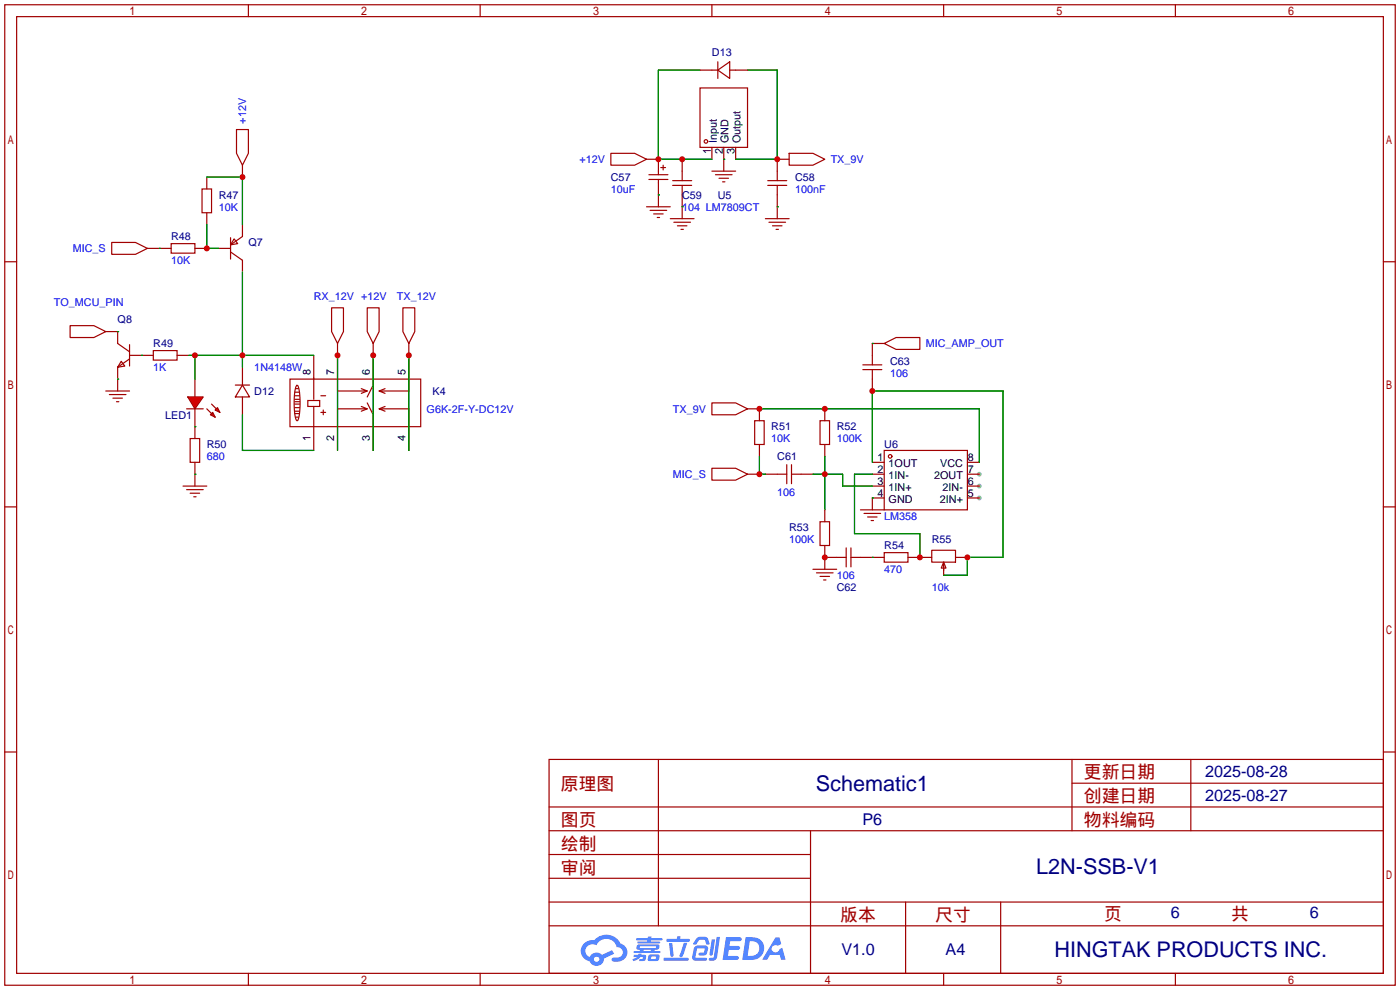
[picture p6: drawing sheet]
<svg xmlns="http://www.w3.org/2000/svg" width="299mm" height="212mm" viewBox="0 0 299 212" stroke-linecap="round" stroke-linejoin="round" font-family="sans-serif">
<g fill="#999">
<circle cx="209.3" cy="106.4" r=".51"/>
<circle cx="209.3" cy="103.9" r=".51"/>
<circle cx="209.3" cy="101.3" r=".51"/>
</g>
<g fill="none" stroke="#a10000" stroke-width=".25">
<path d="M1 1h297.2v209.6h-297.2zM3.6 3.6h292.1v204.4h-292.1zM53.1 1v2.6M102.6 1v2.6M152.1 1v2.6M201.7 1v2.6M251.2 1v2.6M1 55.9h2.6M295.7 55.9h2.5M1 108.3h2.6M295.7 108.3h2.5M1 160.7h2.6"/>
<path d="M117.3 162.3h178.4v45.7h-178.4zM117.3 177.5h178.4M117.3 172.5h178.4M140.7 162.3v35.6M173.2 177.5v30.5M229.1 162.3v15.2M229.1 167.4h66.6M254.5 162.3v15.2M295.7 160.7h2.5M117.3 182.6h55.9M117.3 197.9h178.4M117.3 192.8h178.4"/>
<path d="M117.3 187.7h55.9M193.5 192.8v15.2M213.9 192.8v15.2M53.1 208v2.6M102.6 208v2.6M152.1 208v2.6M201.7 208v2.6M251.2 208v2.6"/>
</g>
<g fill="#5487ff">
<path d="M155.2 200.3h2.6a.48 .48 0 0 1 .7 .4 .48 .48 0 0 1-.6 .4h-1.8l-.2 1.1h1.9a.43 .43 0 0 1 .4 .4 .43 .43 0 0 1-.5 .4h-1.9l-.2 1.3h1.7a.45 .45 0 0 1 .5 .2 .45 .45 0 0 1-.1 .6h-3.3z"/>
<path d="M165.7 200.3h.9l.4 1.5-.8 .3a.84 .84 0 0 0-1.2 .3 .84 .84 0 0 0 .4 1.1 .84 .84 0 0 0 1.1-.4l.1-.2 .6-.3 .7 2.5h-1l-.2-1h-2.1l-.6 1h-1.1z"/>
<path d="M152.1 200.8h.7l-.5 3.1a.36 .36 0 0 1-.3 .3 .36 .36 0 0 1-.4-.3z"/>
<path d="M153.2 200.2h.7l-.6 4.3a1.13 1.13 0 0 1-1.8 .6l.2-.4h.7l.2-.2z"/>
<path d="M148.9 200.6l.6-.4h1a.77 .77 0 0 1 .9 .5l.3 1-.2 .2h-.5l-.3-.9-.2-.2-1 .1-.7 1-.6-.1-.1-.2z"/>
<path d="M148.4 202.4l.6-.3h1.7a.81 .81 0 0 1 .7 .5 .81 .81 0 0 1-.2 .8 .81 .81 0 0 1-.9 .8h-.7a.32 .32 0 0 1-.3-.3 .32 .32 0 0 1 .4-.3h.7l.2-.9-1.6 .1-.4 1.8 2.2 .1a.32 .32 0 0 1 .3 .4 .32 .32 0 0 1-.4 .2h-2.2l-.5-.3-.1-.5z"/>
<path d="M141.9 204.7h5a.33 .33 0 0 1 .3 .3 .33 .33 0 0 1-.3 .3h-4.9l-.2-.1z"/>
<path d="M146.1 201.5h.8l-.7 2a.98 .98 0 0 1-.7 1.1l-.3-.3z"/>
<path d="M143 201.6h.7l.3 2.5a.34 .34 0 0 1-.3 .4 .34 .34 0 0 1-.4-.3z"/>
<path d="M142.5 200.7h2.1l.3-.6h.6l-.1 .6h1.7a.32 .32 0 0 1 .4 .3 .32 .32 0 0 1-.4 .3h-4.5l-.2-.2z"/>
<path d="M135.5 204.1h.9l.1-.3h.6v.3h.8a.82 .82 0 0 1-.5 1.3h-.8v-.4l.7-.1 .1-.3a.68 .68 0 0 0-1 .4l-1.1 .4-.1-.4 .9-.5h-.7z"/>
<path d="M136 200.5h2.4l.1-.3h.7v.3h2.2l.2 .3-.2 .2h-2.3v.2h1.8l.2 .3-.2 .1h-4.5l-.1-.4h2l.1-.2h-2.3l-.1-.2z"/>
<path d="M159.4 200.3l-.8 4.9h1.7a2.5 2.5 0 0 0 3-2.5 2.5 2.5 0 0 0-3.1-2.4zM160.3 201.1a1.61 1.61 0 0 1 2 1.5 1.61 1.61 0 0 1-1.8 1.7h-.7z"/>
<path d="M136.2 202a.55 .55 0 0 0-.2 .8 .55 .55 0 0 0 .7 .2l.1 .3h-1.3v.3l5.4 .1 .3-.2-.2-.2h-1.2l.2-.3a.7 .7 0 0 0 .8-.3 .7 .7 0 0 0 0-.8l-4.2-.1zM136.8 202.3l3.3-.1 .1 .1-.2 .3h-3.2zM137.5 203h1.7l-.2 .3h-1.4z"/>
<path d="M138.6 204.2a1.05 1.05 0 0 0 0 1.2 2.91 2.91 0 0 0 2.2-.2 .98 .98 0 0 0 0-1.2h-1.6zM139.2 204.5l.9-.1 .1 .4-.2 .2-.8-.1z"/>
<path d="M124.9 201.6a2.23 2.23 0 0 0-.7 2.3 2.23 2.23 0 0 0 1.8 1.6 1.58 1.58 0 0 0 1.8 .9 1.58 1.58 0 0 0 1.3-1.5l2.2-1.1-.5-.7-2.1 1a1.65 1.65 0 0 0-2.7 .4 1.45 1.45 0 0 1-.8-1.9 1.45 1.45 0 0 1 2-.7l.3 .1a2.3 2.3 0 0 1 2.3-1.3 2.3 2.3 0 0 1 2 1.7 1.12 1.12 0 0 1 1.3 1 1.12 1.12 0 0 1-1.1 1.2h-.7a.45 .45 0 0 0-.6 .4 .45 .45 0 0 0 .5 .5 2.21 2.21 0 0 0 2.2-.5 2.21 2.21 0 0 0 .5-2.3 2.13 2.13 0 0 0-1.3-1.1 3.3 3.3 0 0 0-5.6-.7l-1.1 .1zM127 205a.57 .57 0 0 1 1.1 0 .57 .57 0 0 1-1.1 0z"/>
</g>
<g fill="none" stroke="#a10000" stroke-width=".25">
<path d="M44.2 37.8v2.6M50.5 27.7h2.6v5.1l-1.3 2.5-1.3-2.5zM51.8 35.3v2.5M23.9 51.8h5.1l2.5 1.3-2.5 1.3h-5.1zM31.5 53.1h5.1M36.6 52.1h5.1v2h-5.1zM41.7 53.1h2.5M43.2 40.4h2v5.1h-2zM44.2 45.5v2.5M46.7 53.1h2.6M49.3 53.8l2.5 1.8v2.6M49.3 50.8v4.6"/>
<path d="M50 51.1l.8 1-1.5 .2zM51.8 48v2.5l-2.5 1.8M25.1 70.9v2.5l2.6 1.8M25.1 78.5v2.5M25.9 77.2l.8 1-1.6 .3zM27.7 75.9h2.5M27.7 76.7l-2.6 1.8M27.7 73.7v4.5M67.1 75.9v9.4M72.1 75.9v7.7h6.4l-1.3-.5M79.8 75.9v6.4l-1.3 2.5M87.4 75.9v7.7h-6.4l1.3 .5"/>
<path d="M39.9 87.4h3.5M41.7 81v3.8M41.7 87.4v3.8M62 81h27.9v10.2h-27.9zM63 84.6h1M63 83.8h1M63 85.3h1M63 85.9h1M63 86.4h1M63 87.1h1M63 87.9h1M63 88.4h1"/>
<path d="M63.2 83.1h.6M63.2 89.2h.6M63.4 82.3l.3 .1a14.8 14.8 0 0 1 .1 7l-.3 .5-.3-.6a16.1 16.1 0 0 1 0-6.6zM65.8 85.6h2.5v1.3h-2.5zM67.1 86.9v9.4M68.6 88.1h1M68.6 84.6h1M69.1 87.6v1M77.2 86.9l1.3 .5h-6.4v8.9M78.5 86.1l1.3 2.5v7.7M78.5 87.4l-1.3 .5M78.5 83.6l-1.3 .5"/>
<path d="M82.3 87.9l-1.3-.5h6.4v8.9M82.3 83.1l-1.3 .5M82.3 86.9l-1.3 .5"/>
</g>
<path d="M44.2 37.8h7.6v10.2M34 53.1h.1M44.2 48v5.1h2.5" fill="none" stroke="#008700" stroke-width=".25"/>
<g fill="#f00" stroke="#a10000" stroke-width=".25">
<path d="M40.1 84.8h3.3l-1.7 2.6z"/>
<path d="M46.5 87.1l.5 1-1-.5z"/>
<path d="M45 88.6l.5-.5 .5 1.1z"/>
</g>
<g fill="none" stroke="#a10000" stroke-width=".25">
<path d="M149.6 18.8h10.2v12.7h-10.2zM149.6 15h3.8M153.4 15l2.6-1.8v3.6zM153.4 13.2v3.6M156 15h3.8M130.6 32.8h5l2.6 1.2-2.6 1.3h-5zM138.2 34h2.5v3.3M138.7 37.3h4M138.7 38.4h4M140.7 38.4v5.8M141.2 35.8h1M141.7 35.3v1"/>
<path d="M143.8 39.6h4M143.8 38.6h4M145.8 34v4.6M145.8 39.6v7.1M152.1 31.5v2.5M152.1 36.6h5.1M152.9 37.3h3.6M153.7 38.1h2M154.4 38.9h.5M154.7 31.5v5.1M157.2 31.5v2.5M164.1 39.6h4"/>
<path d="M164.1 38.6h4M166.1 39.6v7.1M168.7 32.8h5l2.6 1.2-2.6 1.3h-5zM168.7 34h-2.6v4.6M138.2 44.2h5.1M138.9 45h3.6M139.7 45.7h2M140.5 46.5h.5M143.3 46.7h5M144 47.5h3.6M144.8 48.3h2M145.5 49h.5"/>
<path d="M163.6 46.7h5.1M164.3 47.5h3.6M165.1 48.3h2M165.9 49h.5M15 69.6h5.1l2.5 1.3-2.5 1.2h-5.1zM22.6 70.9h2.5M30.2 75.9h2.6M32.8 74.9h5v2.1h-5zM37.8 75.9h2.6M51.8 78.5v3.8M70.9 65.8h2.5v5.1l-1.3 2.5-1.2-2.5zM72.1 73.4v2.5"/>
<path d="M78.5 65.8h2.5v5.1l-1.2 2.5-1.3-2.5zM79.8 73.4v2.5M86.1 65.8h2.5v5.1l-1.2 2.5-1.3-2.5zM87.4 73.4v2.5M184.4 79h4.1M184.4 78h4.1M186.4 79v4.6M189 73.4l2.5-1.3h5.1v2.6h-5.1zM189 73.4h-2.6v4.6M22.6 83.6h5.1M23.4 84.3h3.5M24.1 85.1h2.1"/>
<path d="M24.9 85.9h.5M25.1 81v2.6M40.6 93.7h2.1v5.1h-2.1zM41.7 91.2v2.5M41.7 98.8v5.1M44.2 87.4l1 1M45.2 86.4l1 1M50.3 82.3h3M51.8 82.3l1.5 2.5h-3zM51.8 84.8v3.8M152.1 86.1h5.1l2.6 1.3-2.6 1.2h-5.1zM159.8 87.4h2.5v2.5"/>
<path d="M161.3 89.9h2v5.1h-2zM162.3 95v2.5M168.1 99.3v4.1M169.2 99.3v4.1M175.3 89.9h2v5.1h-2zM176.3 87.4v2.5M176.3 95v2.5M186.4 98.8h2.6M189 96.3h17.8v12.7h-17.8zM206.8 98.8h2.5M39.1 103.9h5.1M39.9 104.6h3.5"/>
<path d="M40.6 105.4h2.1M41.4 106.2h.5M152.1 100.1h5.1l2.6 1.2-2.6 1.3h-5.1zM159.8 101.3h2.5M163.6 101.3h4.5M169.2 101.3h4.5M175.3 111.5h2v5.1h-2zM176.3 109v2.5M176.3 116.6v5.1M176.3 119.1h4.5M180.8 117.1v4.1M181.9 119.1h7.1"/>
<path d="M181.9 117.1v4.1M183.9 109h5.1M184.7 109.7h3.5M185.4 110.5h2.1M186.2 111.3h.5M186.4 103.9h2.6M186.4 101.3h2.6M189 118.1h5.1v2h-5.1zM189 106.4h-2.6v2.6M194.1 119.1h5M199.1 117.6h5.1v2.5h-5.1zM204.2 119.1h2.6"/>
<path d="M206.8 103.9h2.5M206.8 101.3h2.5M206.8 106.4h2.5M173.7 121.7h5.1M174.5 122.4h3.6M175.3 123.2h2M176 124h.5M201.7 120.1l.5 1.3h-1zM201.7 120.4v2.5"/>
<circle cx="150.9" cy="30.2" r=".38"/>
<circle cx="190.2" cy="97.5" r=".38"/>
</g>
<g fill="none" stroke="#008700" stroke-width=".25">
<path d="M149.6 15h-8.9v19h11.4M159.8 15h6.3v19h-8.9M154.7 34h.1M51.8 58.2v20.3M140.7 41.7h.1M145.8 44.2h.1M166.1 44.2h.1M25.1 70.9h.1M30.2 75.9h.1M40.4 75.9h26.7M41.7 75.9v5.1M72.1 75.9v20.4"/>
<path d="M79.8 75.9v20.4M87.4 75.9v20.4M186.4 73.4h.1M25.1 81h.1M41.7 91.2h.1M51.8 88.6v7.7h15.3M162.3 87.4h47v11.4M162.3 97.5v3.8h1.3M176.3 97.5v11.5M186.4 98.8v-15.2h28v35.5h-7.6v3.8h-5.1M41.7 101.3h.1M173.7 101.3h6.4v2.6h6.3"/>
<path d="M176.3 119.1h.1M186.4 119.1h.1M186.4 106.4h.1M186.4 101.3h-3.8v12.7h14v5.1"/>
</g>
<g fill="#c00">
<circle cx="51.8" cy="37.8" r=".63"/>
<circle cx="44.2" cy="53.1" r=".63"/>
<circle cx="51.8" cy="75.9" r=".63"/>
<circle cx="41.7" cy="75.9" r=".63"/>
<circle cx="140.7" cy="34" r=".63"/>
<circle cx="145.8" cy="34" r=".63"/>
<circle cx="166.1" cy="34" r=".63"/>
<circle cx="72.1" cy="75.9" r=".63"/>
<circle cx="79.8" cy="75.9" r=".63"/>
<circle cx="87.4" cy="75.9" r=".63"/>
<circle cx="162.3" cy="87.4" r=".63"/>
<circle cx="176.3" cy="87.4" r=".63"/>
<circle cx="162.3" cy="101.3" r=".63"/>
<circle cx="176.3" cy="101.3" r=".63"/>
<circle cx="176.3" cy="119.1" r=".63"/>
<circle cx="196.6" cy="119.1" r=".63"/>
<circle cx="186.4" cy="83.6" r=".63"/>
<circle cx="206.8" cy="119.1" r=".63"/>
</g>
<g font-size="4.6" fill="#000080">
<text x="174.4" y="169">Schematic1</text>
<text x="221.5" y="186.8">L2N-SSB-V1</text>
<text x="225.4" y="204.6">HINGTAK PRODUCTS INC.</text>
</g>
<g font-size="3.8" fill="#a00000">
<text x="231.6" y="166.4">更新日期</text>
<text x="119.9" y="168.9">原理图</text>
<text x="231.6" y="171.5">创建日期</text>
<text x="119.9" y="176.5">图页</text>
<text x="231.6" y="176.5">物料编码</text>
<text x="119.9" y="181.6">绘制</text>
<text x="119.9" y="186.7">审阅</text>
<text x="179.6" y="196.9">版本</text>
<text x="199.9" y="196.9">尺寸</text>
<text x="236" y="196.6">页</text>
<text x="263.1" y="196.6">共</text>
</g>
<g font-size="3.5" fill="#000080">
<text x="257.6" y="166.1">2025-08-28</text>
<text x="257.6" y="171.1">2025-08-27</text>
<text x="184.3" y="176.2">P6</text>
<text x="250.2" y="196.3">6</text>
<text x="280" y="196.3">6</text>
<text x="179.8" y="204.2">V1.0</text>
<text x="202.1" y="204.2">A4</text>
</g>
<g font-size="2.3" fill="#000080">
<text x="152.1" y="12">D13</text>
<text x="130.6" y="38.7">C57</text>
<text x="169.9" y="38.7">C58</text>
<text x="46.7" y="42.5">R47</text>
<text x="145.8" y="42.5">C59</text>
<text x="153.4" y="42.5">U5</text>
<text x="36.6" y="51.4">R48</text>
<text x="53.1" y="52.6">Q7</text>
<text x="25.1" y="69.1">Q8</text>
<text x="32.8" y="74.2">R49</text>
<text x="190.2" y="78">C63</text>
<text x="35.3" y="89.5">LED1</text>
<text x="54.4" y="84.4">D12</text>
<text x="92.5" y="84.4">K4</text>
<text x="44.2" y="95.8">R50</text>
<text x="164.8" y="92">R51</text>
<text x="178.8" y="92">R52</text>
<text x="189" y="95.8">U6</text>
<text x="166.1" y="98.3">C61</text>
<text x="168.7" y="113.6">R53</text>
<text x="189" y="117.4">R54</text>
<text x="199.1" y="116.1">R55</text>
<text x="178.8" y="126.3">C62</text>
</g>
<g font-size="2.3" fill="#00f">
<text x="52.6" y="26.4" transform="rotate(-90 52.6 26.4)">+12V</text>
<text x="123.8" y="34.8">+12V</text>
<text x="177.5" y="34.8">TX_9V</text>
<text x="130.6" y="41.2">10uF</text>
<text x="169.9" y="41.2">100nF</text>
<text x="46.7" y="45">10K</text>
<text x="145.8" y="45">104 LM7809CT</text>
<text x="15.6" y="53.9">MIC_S</text>
<text x="36.6" y="56.4">10K</text>
<text x="11.5" y="65.3">TO_MCU_PIN</text>
<text x="67.1" y="64.1">RX_12V +12V</text>
<text x="84.8" y="64.1">TX_12V</text>
<text x="197.9" y="74.2">MIC_AMP_OUT</text>
<text x="32.8" y="79.3">1K</text>
<text x="54.4" y="79.3">1N4148W</text>
<text x="190.2" y="80.6">106</text>
<text x="91.2" y="88.2">G6K-2F-Y-DC12V</text>
<text x="143.8" y="88.2">TX_9V</text>
<text x="164.8" y="94.5">10K</text>
<text x="178.8" y="94.5">100K</text>
<text x="44.2" y="98.3">680</text>
<text x="143.8" y="102.2">MIC_S</text>
<text x="166.1" y="106">106</text>
<text x="189" y="111">LM358</text>
<text x="168.7" y="116.1">100K</text>
<text x="178.8" y="123.7">106</text>
<text x="189" y="122.5">470</text>
<text x="199.1" y="126.3">10k</text>
</g>
<g font-size="2.3">
<text x="151.9" y="32.9" transform="rotate(-90 151.9 32.9)">1</text>
<text x="153.2" y="30.6" transform="rotate(-90 153.2 30.6)">Input</text>
<text x="154.5" y="32.9" transform="rotate(-90 154.5 32.9)">2</text>
<text x="155.7" y="30.6" transform="rotate(-90 155.7 30.6)">GND</text>
<text x="157" y="32.9" transform="rotate(-90 157 32.9)">3</text>
<text x="158.3" y="30.6" transform="rotate(-90 158.3 30.6)">Output</text>
<text x="66.3" y="80.2" transform="rotate(-90 66.3 80.2)">8</text>
<text x="71.4" y="80.2" transform="rotate(-90 71.4 80.2)">7</text>
<text x="79" y="80.2" transform="rotate(-90 79 80.2)">6</text>
<text x="86.7" y="80.2" transform="rotate(-90 86.7 80.2)">5</text>
<text x="66.3" y="94.2" transform="rotate(-90 66.3 94.2)">1</text>
<text x="71.4" y="94.2" transform="rotate(-90 71.4 94.2)">2</text>
<text x="79" y="94.2" transform="rotate(-90 79 94.2)">3</text>
<text x="86.7" y="94.2" transform="rotate(-90 86.7 94.2)">4</text>
<text x="187.6" y="98.6">1</text>
<text x="187.6" y="101.1">2</text>
<text x="189.9" y="99.8">1OUT</text>
<text x="200.9" y="99.8">VCC</text>
<text x="206.9" y="101.1">7</text>
<text x="206.9" y="98.6">8</text>
<text x="187.6" y="103.7">3</text>
<text x="187.6" y="106.2">4</text>
<text x="189.9" y="102.4">1IN-</text>
<text x="189.9" y="104.9">1IN+</text>
<text x="189.9" y="107.5">GND</text>
<text x="199.7" y="102.4">2OUT</text>
<text x="200.9" y="107.5">2IN+</text>
<text x="201.5" y="104.9">2IN-</text>
<text x="206.9" y="106.2">5</text>
<text x="206.9" y="103.7">6</text>
</g>
</svg>
